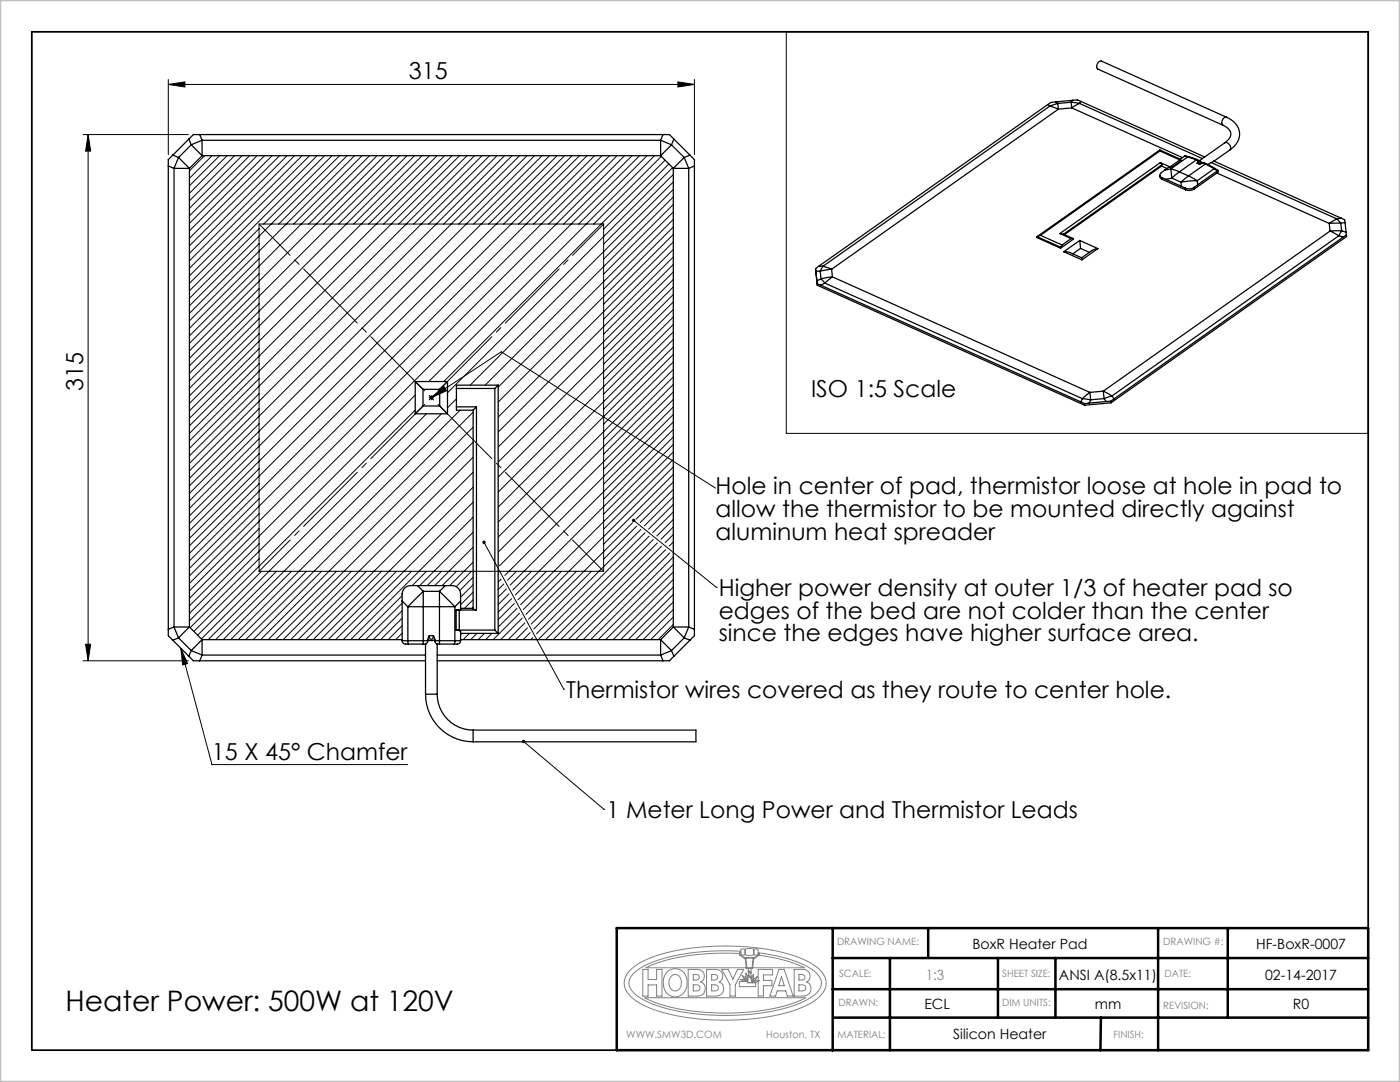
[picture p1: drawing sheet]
<svg xmlns="http://www.w3.org/2000/svg" width="279mm" height="216mm" viewBox="0 0 279 216" stroke-linecap="round" stroke-linejoin="round" font-family="sans-serif">
<g fill="none" stroke="#000" stroke-width=".2">
<path d="M33.6 16.9l3.3-.6v1.1zM33.6 15.9v15M33.6 16.9h105M135.3 16.3l3.3 .6-3.3 .5zM138.6 15.9v15M156.9 6.4h116.2v80.1h-116.2zM16.6 26.9h21M17.6 26.9v105M17.6 26.9l.5 3.3h-1zM40.8 31.1l-3 3M42.3 31.1l-4.5 4.5M43.8 31.1l-6 6"/>
<path d="M45.3 31.1l-7.5 7.5M46.8 31.1l-9 9M48.3 31.1l-10.5 10.5M49.8 31.1l-12 12M51.3 31.1l-13.5 13.5M52.8 31.1l-15 15M54.3 31.1l-16.5 16.5M55.8 31.1l-18 18M57.3 31.1l-19.5 19.5M58.8 31.1l-21 21M60.3 31.1l-22.5 22.4M61.8 31.1l-24 23.9"/>
<path d="M63.3 31.1l-25.5 25.4M64.8 31.1l-27 26.9M66.3 31.1l-13.7 13.6M67.8 31.1l-30 29.9M69.3 31.1l-13.7 13.6M70.8 31.1l-33 32.9M72.3 31.1l-13.7 13.6M73.8 31.1l-36 35.9M75.3 31.1l-13.7 13.6M76.7 31.1l-38.9 38.9M78.2 31.1l-13.6 13.6M79.7 31.1l-41.9 41.9"/>
<path d="M81.2 31.1l-13.6 13.6M82.7 31.1l-44.9 44.9M84.2 31.1l-13.6 13.6M85.7 31.1l-47.9 47.9M87.2 31.1l-13.6 13.6M88.7 31.1l-50.9 50.9M90.2 31.1l-13.6 13.6M91.7 31.1l-53.9 53.9M93.2 31.1l-13.6 13.6M94.7 31.1l-56.9 56.9M96.2 31.1l-13.6 13.6M97.7 31.1l-59.9 59.9"/>
<path d="M99.2 31.1l-13.6 13.6M100.7 31.1l-62.9 62.9M102.2 31.1l-13.6 13.6M103.7 31.1l-65.9 65.9M105.2 31.1l-13.7 13.6M106.7 31.1l-68.9 68.8M108.2 31.1l-13.7 13.6M109.7 31.1l-71.9 71.8M111.2 31.1l-13.7 13.6M112.7 31.1l-74.9 74.8M114.2 31.1l-13.7 13.6M115.7 31.1l-77.9 77.8"/>
<path d="M117.2 31.1l-13.7 13.6M118.7 31.1l-80.9 80.8M120.2 31.1l-13.7 13.6M121.6 31.1l-83.8 83.8M123.1 31.1l-13.6 13.6M124.6 31.1l-86.8 86.8M126.1 31.1l-13.6 13.6M127.6 31.1l-89.8 89.8M129.1 31.1l-13.6 13.6M130.6 31.1l-45 45M132 31.2l-13.5 13.5M132.7 32l-44.1 44.1"/>
<path d="M133.5 32.7l-13 13M134.2 33.5l-44.9 44.9M134.4 34.8l-13.9 13.9M134.4 36.3l-40.6 40.6M134.4 37.8l-13.9 13.9M134.4 39.3l-37.6 37.6M51.7 44.7h68.8v69.3h-68.8zM51.7 45.6l-13.9 13.9M51.7 48.6l-13.9 13.9M51.7 51.6l-13.9 13.9M51.7 54.6l-13.9 13.9M51.7 57.6l-13.9 13.9"/>
<path d="M134.4 40.8l-13.9 13.9M134.4 42.3l-35 34.9M134.4 43.8l-13.9 13.9M134.4 45.3l-35 34.9M134.4 46.8l-13.9 13.9M134.4 48.3l-35 34.9M134.4 49.8l-13.9 13.9M134.4 51.3l-35 34.9M134.4 52.8l-13.9 13.9M134.4 54.3l-35 34.9M134.4 55.8l-13.9 13.9M134.4 57.3l-35 34.9"/>
<path d="M134.4 58.8l-13.9 13.9M51.7 60.6l-13.9 13.9M51.7 63.6l-13.9 13.9M51.7 66.6l-13.9 13.9M51.7 69.6l-13.9 13.9M51.7 72.6l-13.9 13.9M51.7 75.6l-13.9 13.9M51.7 78.6l-13.9 13.9M82.9 78.8l-45.1 45.1M85.6 79.4h1M85.7 79l.7 .7M86.1 78.9v1"/>
<path d="M86.1 79.4l2.5-2.3 .5 .9zM86.1 79.4l13.9-9.2 42.8 27.2M86.4 79l-.7 .7M91.1 79.6l-1.8 1.8M134.4 60.3l-35 34.9M134.4 61.7l-13.9 14M134.4 63.2l-35 35M134.4 64.7l-13.9 13.9M134.4 66.2l-35 35M134.4 67.7l-13.9 13.9M134.4 69.2l-35 35M134.4 70.7l-13.9 13.9"/>
<path d="M134.4 72.2l-35 35M134.4 73.7l-13.9 13.9M134.4 75.2l-35 35M134.4 76.7l-13.9 13.9M134.4 78.2l-34.7 34.7M134.4 79.7l-13.9 13.9M51.7 81.6l-13.9 13.9M51.7 84.5l-13.9 13.9M51.7 87.5l-13.9 13.9M51.7 90.5l-13.9 13.9M51.7 93.5l-13.9 13.9M51.7 96.5l-13.9 13.9"/>
<path d="M51.7 99.5l-13.9 13.9M82.9 81.8l-44.2 44.2M85.1 82.6l-44.9 44.9M88.1 82.6l-45.1 45M91.8 81.9l-45.8 45.7M94.4 82.2l-45.4 45.4M94.4 85.2l-42.4 42.4M94.4 88.2l-39.4 39.4M94.4 91.2l-36.4 36.4M94.4 94.2l-33.4 33.4M94.4 97.2l-30.4 30.4M134.4 81.2l-33.7 33.6"/>
<path d="M134.4 82.7l-13.9 13.9M134.4 84.2l-32.6 32.6M134.4 85.7l-13.9 13.9M134.4 87.2l-31.5 31.5M134.4 88.7l-13.9 13.9M134.4 90.2l-30.5 30.5M134.4 91.7l-13.9 13.9M134.4 93.2l-29.4 29.4M134.4 94.7l-13.9 13.9M134.4 96.2l-7.4 7.4M134.4 97.7l-6.6 6.6M134.4 99.2l-5.8 5.7"/>
<path d="M51.7 102.5l-13.9 13.9M51.7 105.5l-13.9 13.9M51.7 108.5l-13.9 13.9M51.7 111.5l-13.8 13.7M52.2 114l-12.8 12.7M55.2 114l-13.7 13.6M58.2 114l-13.7 13.6M61.2 114l-13.7 13.6M64.2 114l-13.7 13.6M67.2 114l-13.7 13.6M70.1 114l-13.6 13.6M73.1 114l-13.6 13.6"/>
<path d="M76.1 114l-13.6 13.6M79.1 114l-13.6 13.6M80.3 118.9l-8.8 8.7M82.1 114l-13.6 13.6M85.1 114l-2.8 2.9M88.1 114l-2.8 2.9M91.1 114l-2.8 2.9M94.1 114l-3.1 3.1M94.4 100.2l-27.4 27.4M94.4 103.2l-24.4 24.4M94.4 106.2l-10.6 10.7M94.4 109.2l-7.6 7.7"/>
<path d="M94.4 112.2l-4.7 4.7M94.4 115.2l-2.6 2.6M94.4 116.7l-2.5 2.5M94.4 118.2l-2.5 2.5M94.4 119.7l-1.7 1.7M96.6 108.2l15.9 29.3M99.5 114.6l-.1 .1M100 115.6l-.6 .6M100.5 116.5l-1.1 1.2M101.1 117.5l-1.7 1.7M101.6 118.5l-2.2 2.1M102.1 119.4l-2.7 2.7"/>
<path d="M103.1 114l-1.8 1.8M106.1 114l-3.8 3.7M109.1 114l-5.7 5.7M112.1 114l-7.7 7.6M115.1 114l-9.6 9.6M118 114l-11.5 11.5M126.2 104.3l-20.2 20.2M126.5 103.8l16.4 13.4M127.1 105l-6.6 6.6M127.9 105.6l-20.8 20.9M128.7 106.3l-21.1 21.1M129.5 107l-20.6 20.6"/>
<path d="M130.4 107.7l-20 19.9M131.2 108.3l-19.3 19.3M132 109l-18.6 18.6M132.9 109.7l-18 17.9M133.7 110.3l-17.3 17.3M134.4 100.7l-5 4.9M134.4 102.2l-4.1 4.1M134.4 103.7l-3.3 3.2M134.4 105.2l-2.5 2.4M134.4 106.7l-1.7 1.6M134.4 108.1l-.8 .9M134.4 111.1l-16.5 16.5"/>
<path d="M134.4 112.6l-15 15M134.4 114.1l-13.5 13.5M134.4 115.6l-12 12M134.4 117.1l-10.5 10.5M134.4 118.6l-9 9M142.9 117.2h.1M16.6 131.9h21M17.1 128.5h1l-.5 3.4zM36.1 129.4l1.3 3-.9 .3zM36.1 129.4l6.2 23.2h39M80.3 120.4l-7.3 7.2M80.3 121.9l-5.8 5.7"/>
<path d="M80.3 123.3l-4.3 4.3M80.3 124.8l-2.8 2.8M80.3 126.3l-1.3 1.3M92.2 126.4l-.3 .3M93.7 126.4l-1.3 1.2M94.4 121.2l-.2 .2M95.2 126.4l-1.3 1.2M96.7 126.4l-1.3 1.2M98.2 126.4l-1.3 1.2M102.6 120.4l-3.2 3.2M103.2 121.4l-3.8 3.7M103.7 122.4l-5.3 5.2"/>
<path d="M104.2 123.3l-4.3 4.3M104.7 124.3l-3.3 3.3M105.3 125.3l-2.4 2.3M105.8 126.2l-1.4 1.4M106.3 127.2l-.4 .4M112.5 137.5h.1M134.4 120.1l-7.5 7.5M134.4 121.6l-6 6M134.4 123.1l-4.5 4.5M134.4 124.6l-3.1 3M104.5 147.9l16 13.6M120.5 161.5h.1"/>
</g>
<g fill="none" stroke="#808080" stroke-width=".2">
<path d="M125.9 193.5a17.4 17.4 0 0 1 8.4-3.7 49.4 49.4 0 0 1 25.1 1.3 8.5 8.5 0 0 1 5.3 4 3.7 3.7 0 0 1-1.7 4.2 24.2 24.2 0 0 1-11.5 3.9 47 47 0 0 1-22.1-2.2 7.7 7.7 0 0 1-4.6-3.8 3.4 3.4 0 0 1 1.1-3.7zM128.3 193.4h1v2.1h1.7v-2.1h1.1v5.4h-1.1v-2.3h-1.7v2.3h-1zM128.3 193.4h.1M128.6 199.1h32.2a34.5 34.5 0 0 1-15.3 3 37.7 37.7 0 0 1-16.5-2.8zM133.2 193.9a2.41 2.41 0 0 1 2.8-.3 2.41 2.41 0 0 1 1.1 2.6 2.39 2.39 0 0 1-2.3 2.7 2.39 2.39 0 0 1-2.4-2.7 3 3 0 0 1 .8-2.3zM133.9 194.8a1.23 1.23 0 0 1 1.5-.2 1.23 1.23 0 0 1 .6 1.3 1.33 1.33 0 0 1-.4 1.5 1.33 1.33 0 0 1-1.5 .1 2.02 2.02 0 0 1-.2-2.7zM137.3 193.4h1.8a1.34 1.34 0 0 1 1.4 1 1.34 1.34 0 0 1-.7 1.6 1.47 1.47 0 0 1 .9 1.7 1.47 1.47 0 0 1-1.6 1.1h-1.8zM138.4 194.5h.5a.56 .56 0 0 1 .6 .5 .56 .56 0 0 1-.6 .6h-.5zM138.4 196.5h.5a.62 .62 0 0 1 .8 .6 .62 .62 0 0 1-.8 .6h-.5zM139.8 196h.1M141 193.4h1.8a1.34 1.34 0 0 1 1.4 1 1.34 1.34 0 0 1-.7 1.6 1.47 1.47 0 0 1 .9 1.7 1.47 1.47 0 0 1-1.6 1.1h-1.8zM142 194.5h.5a.56 .56 0 0 1 .7 .5 .56 .56 0 0 1-.6 .6h-.6z"/>
<path d="M142 196.5h.6a.62 .62 0 0 1 .8 .6 .62 .62 0 0 1-.8 .6h-.6zM143.5 196h.1M144.1 193.4h1.2l1 2 .9-2h1.2l-1.7 3.1v2.3h-1v-2.3zM147.6 195.9h1.6v.2h1.6v.8h-3.2zM147.6 190.3a40.7 40.7 0 0 0-18.3 2.6l-.4 .2h20M147.7 195.4h.7l.7 .4h-.7zM147.9 189.8a42.5 42.5 0 0 0-18.6 2.6 6.4 6.4 0 0 0-3.7 3.2 3 3 0 0 0 1.7 3.2 25.7 25.7 0 0 0 11.8 3.5 45.4 45.4 0 0 0 20.5-2.1 6.8 6.8 0 0 0 4.3-3.5 3 3 0 0 0-1.7-3.2 24.1 24.1 0 0 0-10.9-3.4M147.9 190.5h.8M147.9 190h-.3v.6l1.1 .6 .2 2h1.3l.2-2h.2l1-.6v-.4h-.3M148.1 194.7l.6 .3 .4 .7-.6-.4zM148.7 189.4v1.1M148.7 189.4h-.8v1.2l.7 .5h2l.7-.5v-1.2h-.9"/>
<path d="M148.7 190.5l.9 .2 .8-.2M148.7 189.4a2.38 2.38 0 0 1 1.7 0M148.8 191.2h1.5l-.2 1.9h-1zM148.9 194.2l.3 .6v.8l-.3-.7zM149.3 193.2l.6 1.1v-1.1M149.3 193.6l.5 .8 .2 .8-.6-.8zM149.3 194.5l.6 .9 .1 .6h-.7zM150.1 196l.7-.3h.7l-.6 .3zM150.4 194.4v.7l-.3 .7-.1-.7zM150.4 189.4v1.1M150.4 190.5h.9M150.5 195.3l.6-.4-.3 .6-.7 .4z"/>
<path d="M151.3 193.4h2.9v1.1h-1.8v1.1h1.6v1.1h-1.6v2.1h-1.1zM151.5 190.6l4.7 .9 2.1 .7 2.3 .9h-10.4M155.5 193.4h1l1.8 5.4h-1.2l-.3-1.1h-1.7l-.3 1.1h-1.2zM156 194.9l.5 1.8h-1.1zM158.5 193.4h1.7a1.34 1.34 0 0 1 1.4 1 1.34 1.34 0 0 1-.7 1.6 1.47 1.47 0 0 1 .9 1.7 1.47 1.47 0 0 1-1.6 1.1h-1.7zM159.5 194.5h.5a.56 .56 0 0 1 .6 .5 .56 .56 0 0 1-.6 .6h-.5zM159.5 196.5h.5a.62 .62 0 0 1 .8 .6 .62 .62 0 0 1-.8 .6h-.5zM160.9 196h.1"/>
</g>
<path d="M120.5 44.7l-68.8 69.3M120.5 114l-68.8-69.3" fill="none" stroke="#000" stroke-width=".2" stroke-dasharray="15.2 1.3 1.3 1.3" stroke-dashoffset="6.4"/>
<path d="M6.3 6.3h266.8v203.2h-266.8z" fill="none" stroke="#000" stroke-width=".35"/>
<path d="M123.1 185.2h149.9v24.4h-149.9zM166.2 191.2h106.8M166.2 197.4h106.8M166.2 185.2v24.4M177.6 191.2v18.4M185.2 185.2v5.9M199.2 191.2v11.9M210.6 191.2v11.9M231.1 185.2v24.4M245 185.2v17.9M166.4 203.1h106.6M219.7 203.1l-.1 6.5" fill="none" stroke="#000" stroke-width=".5"/>
<path d="M0 0h279.4v215.9h-279.4z" fill="none" stroke="#c0c0c0" stroke-width=".5"/>
<g fill="#000">
<path d="M33.6 16.9l3.3-.6v1.1zM135.3 16.3l3.3 .6-3.3 .5zM36.1 129.4l1.3 3-.9 .3z"/>
<path d="M17.6 26.9l.5 3.3h-1zM17.1 128.5h1l-.5 3.4z"/>
<path d="M104.2 147.7a.34 .34 0 0 0 .2 .6 .34 .34 0 0 0 .4-.4 .34 .34 0 0 0-.5-.2l.2 .2zM126.2 103.6a.34 .34 0 0 0 .2 .6 .34 .34 0 0 0 .4-.4 .34 .34 0 0 0-.5-.2l.2 .2zM96.4 108a.34 .34 0 0 0 .1 .5 .34 .34 0 0 0 .4-.3 .34 .34 0 0 0-.5-.3l.2 .3zM86.1 79.4l2.5-2.3 .5 .9z"/>
</g>
<g fill="none" stroke="#000" stroke-width=".25">
<path d="M33.6 33.1l1.1 .5M33.6 33.1v92.5M34.5 31l-.3 .3a1.11 1.11 0 0 0-.6 1.4v.4M34.5 31l1.1 .4M34.7 33.6h3.1M34.7 33.6v91.5M35.6 31.4l2.2 2.2M35.6 31.4l-.9 2.2M37.7 27.8l.5 1.1M37.7 27.8l-3.2 3.2M37.8 33.6v91.5M38.2 28.9l2.1 2.2"/>
<path d="M38.2 28.9l-2.6 2.5M39.9 26.9h-.5a1.11 1.11 0 0 0-1.4 .6l-.3 .3M39.9 26.9l.4 1.1M39.9 26.9h92.4M40.3 28l-2.1 .9M40.3 28v3.1M40.3 31.1l-2.5 2.5M40.3 31.1h91.5M40.3 28h91.5M131.8 28v3.1M131.8 28l2.2 .9M131.8 31.1l2.6 2.5"/>
<path d="M132.3 26.9h.4a1.11 1.11 0 0 1 1.5 .6l.3 .3M132.3 26.9l-.5 1.1M134 28.9l-2.2 2.2M134 28.9l2.5 2.5M134.4 33.6h3M134.4 33.6v91.5M134.5 27.8l-.5 1.1M134.5 27.8l3.2 3.2M136.5 31.4l-2.1 2.2M136.5 31.4l.9 2.2M137.4 33.6v91.5M137.7 31l.3 .3a1.11 1.11 0 0 1 .6 1.4v.4"/>
<path d="M137.7 31l-1.2 .4M138.6 33.1l-1.2 .5M138.6 33.1v92.5M209.1 20.9l.4 .3M209.1 20.9l-45.7 32.2M209.5 21.2l1.7 .6M209.5 21.2l-45.2 31.9M210.7 20.3l-1 .1-.6 .5M210.7 20.3l.4 .3M211.1 20.6l.1 1.2M211.1 20.6l-1.6 .6M211.2 21.8l-45.2 31.9"/>
<path d="M213.8 20.4l.1 1.1M213.8 20.4l1.6 .2M213.8 20.4l-2.7 .2M213.9 21.5l-2.7 .3M213.9 21.5l22.1 9.9M214.1 20h.9l.7 .2M214.1 20l-.3 .4M214.1 20l-3.4 .3M215.4 20.6l-1.5 .9M215.4 20.6l24.6 11M215.7 20.2l-.3 .4M215.7 20.2l24.7 11.1"/>
<path d="M231.5 35v.4l.4 .4M231.5 29.9l-24.5 17.3M231.5 29.9v.2M231.5 29.9l4 1.9M231.5 30.1l-23.8 16.9M231.5 30.1l4 1.8M231.6 32.4l1.9 .9M231.6 32.4l-20.1 14.2M231.6 32.4l.3 .5M231.8 33.1l-19.4 13.7M231.8 33.1l1.1 .5M231.9 32.9l-19.7 13.8"/>
<path d="M231.9 32.9l-.1 .2M231.9 35.4l.8 .4M231.9 35.4v.4M231.9 35.8l4.7 2.1M232.5 33.9l-.5 .4a.6 .6 0 0 0-.5 .5 .6 .6 0 0 0 .4 .6M232.7 35.8l3.1 1.4M233.5 33.4l-.2-.1-.8 .6M233.5 33.4h.3M233.5 33.3l.3 .1M233.5 33.3v.1M233.7 33.7l.2 1.8M233.7 33.7l1.7 .6"/>
<path d="M233.7 33.7l-1.2 .2M233.9 35.5l-1.2 .3M233.9 35.5l1.8 .9M235.4 34.3l-1.5 1.2M235.4 34.3l1.8 .8M235.5 31.9l.3 .1M235.5 31.9l-2 1.4M235.5 31.9h.1M235.7 36.4l.1 .8M235.8 37.2l.8 .3M235.8 32l-2 1.4M236.4 31.2l.8 .1"/>
<path d="M236.4 31.2l.6 .1M236.4 31.2l-1 .6 .1 .1M236.6 37.5v.4M237 31.3l1.7 .6M237 31.3l-3.3 2.4M237.2 35.1l-1.5 1.3M237.2 35.1l1.7 1M237.2 31.3l1.8 .6M237.2 31.3h-.2M238.3 37.4l-.2 .1a1.9 1.9 0 0 1-1.5 0M238.3 37.4l.1 .3M238.4 37.7a1.97 1.97 0 0 1-1.8 .2"/>
<path d="M238.7 31.9l-3.3 2.4M238.7 31.9l.6 .3M238.9 32.6l.6-.3 .1 .2-.2 .3M238.9 32.6l.5 .2M238.9 36.1l-3.2 .3M238.9 36.1l.1 .8M239 31.9h-.3M239 31.9l.4 .2M239 36.9l-.7 .5M239.1 32.2l-.2 .4M239.1 32.2a.48 .48 0 0 1 .8 .4M239.3 32.2h-.2"/>
<path d="M239.4 32.1l-.1 .1M239.9 32.6l-.5 .2M240 32.5l.8 .2M240 32.5l.5 .2M240 32.5l-.1 .1M240.5 32.7l1.8 1M240.5 32.7l-3.3 2.4M240.8 32.7l1.7 .9M240.8 32.7h-.3M241.7 32.4l-.6 .4M241.7 32.4l25.1 11.3M242.3 32.1l-.6 .3"/>
<path d="M242.3 32.1l25.4 11.4M242.3 33.7l-3.4 2.4M242.3 33.7l.6 .4M242.5 33.6l-.2 .1M242.5 33.6l.6 .4M242.9 34.5l-4.5 3.2M242.9 34.5l22.4 10.1M242.9 34.1l-3.9 2.8M242.9 34.1l.1 .4M243 34.5h-.1M243.1 34l-.2 .1M243.1 34l-.1 .5"/>
<path d="M244 25a2.01 2.01 0 0 1 1.6 2.1l-.3 .6-.8 .8M244.5 28.5a1 1 0 0 1 1 1.4M244.5 28.5l-5.1 3.6M244.8 23.4a3.6 3.6 0 0 1 2.4 4.5 4.6 4.6 0 0 1-1.7 2M244.8 23.4l-25-11.2a1.01 1.01 0 0 0-.7 1.6l24.9 11.2M244.8 23.4a1.01 1.01 0 0 0-.8 1.6M245.5 29.9l-3.2 2.3M162.8 53.6v.5h.9M162.8 53.6l.3 3.3M163.1 56.6l.7 .3M163.1 56.6v.3M163.1 56.9l53.4 24"/>
<path d="M163.4 53.1l-.6 .5M163.7 54.1l.2 1.5M163.8 56.9l51.9 23.3M163.9 55.6l-.9 .4 .1 .6M163.9 55.6l.7 .9M164.3 53.1l-.6 1M164.3 53.1l1.7 .6M164.3 53.1h-.9M164.6 56.5l-.8 .4M164.6 56.5l51.4 23M166 53.7l-2.3 .4M166 53.7l.1 1.5"/>
<path d="M166.1 55.2l-1.5 1.3M166.1 55.2l-2.2 .4M166.1 55.2l51.4 23.1M207 47.2v.2l4.7 2.1M207 47.2l4.6 2.1M207.7 47l-.7 .2M207.7 47l4.3 1.9M211.5 46.6l2.3 1M211.5 46.6l.7 .1M211.6 49.3l.1 .2M212 48.9l-.4 .4M212.2 46.7l1.9 .9"/>
<path d="M212.3 50.2l1 .1 2.6 1.1M212.3 50.2l3.6 1.6M213.8 47.6l-1.8 1.3M214.1 47.6v.2l-2.4 1.7M214.1 47.6h-.3M215.5 48l.1 1.6M215.5 48l3.6 1.6M215.5 48l-3.2 2.2M215.6 49.6l-1.5 1.1M215.6 49.6l1.8 .8M215.9 51.4v.4M219.1 49.6l-1 .3-2.2 1.5"/>
<path d="M219.1 49.6l-3.2 2.2M265.3 44.6l.1 1.5M265.4 46.1l1.8 1M265.4 46.1l-45.2 32M266.8 43.7l-1.5 .9M266.8 43.7l.8 .8M267.2 47.1l.9 .2M267.2 47.1l-45.3 31.9M267.6 44.5l-2.3 .1M267.6 44.5l.2 1.6M267.7 43.5l.7 .4v.5M267.7 43.5l-.9 .2"/>
<path d="M267.8 46.1l-.6 1M267.8 46.1h-2.4M267.8 46.1l.8 .2M268.1 47.3l-45.8 32.3M268.4 44.4l-.8 .1M268.4 44.4l.2 1.9M268.6 46.3l.1 .6M268.7 46.9l-.6 .4M268.7 46.9v.3l-47 33.2M82.9 76.1l1.5 1.6M82.9 76.1h6.4M82.9 76.1v6.5"/>
<path d="M84.4 77.7h3.4M84.4 77.7v3.3M87.8 77.7v3.3M89.3 76.1l-1.5 1.6M89.3 76.1v6.5M91.1 77.5h7.7M98.8 77.5v48.2M99.4 76.9h-8.3v5h3.3M99.4 76.9l-.6 .6M99.4 76.9v49.5M216 79.5l1.7 .3M216 79.5l-.3 .7"/>
<path d="M217.5 78.3l.2 1.5M217.5 78.3l-1.5 1.2M217.7 79.8l-.3 .6M220.2 78.1l.1 1.4M220.2 78.1l1.7 .9M220.2 78.1l-2.7 .2M220.3 79.5l-2.6 .3M220.3 79.5l.5 .6M221.9 79l-1.6 .5M221.9 79l.4 .6M222.3 79.6l-.6 .5M82.9 82.6h6.4"/>
<path d="M84.4 81l-1.5 1.6M84.4 81h3.4M87.8 81l1.5 1.6M91.1 81.2h4M94.4 81.9v39.7l.7 .1M95.1 81.2l-.7 .7M95.1 81.2v40.5M215.7 80.2l.7 .3M216.4 80.5l.1 .4M217.4 80.4l-1 .1M220.8 80.1l-3.4 .3M221.7 80.1h-.9"/>
<path d="M221.7 80.1v.3M221.7 80.4l-5.2 .5M80.3 119.9l1.1 1.2M80.3 119.9v8M83.3 116.9h-.4a1.99 1.99 0 0 0-2.6 1.6v1.4M83.3 116.9l1.2 1.1M83.3 116.9h5.6M84.5 118v3.1M84.5 118l-3.1 3.1M84.5 118h3.2M87.7 118v3.1M87.7 118l3.1 3.1"/>
<path d="M88.9 116.9h.9a1.8 1.8 0 0 1 2.1 2.1v.9M88.9 116.9l-1.2 1.1M91.9 119.9l-1.1 1.2M91.9 119.9v1.8h-.2M33.6 125.6v.4a1.11 1.11 0 0 0 .6 1.5l.3 .3M34.5 127.8l3.2 3.2M34.7 125.1h3.1M34.7 125.1l.9 2.2M34.7 125.1l-1.1 .5M35.6 127.3l2.6 2.5M35.6 127.3l-1.1 .5M37.7 131l.3 .3a1.11 1.11 0 0 0 1.4 .6h.5"/>
<path d="M37.8 125.1l-2.2 2.2M37.8 125.1l2.5 2.5M38.2 129.8l2.1 .9M38.2 129.8l-.5 1.2M39.9 131.9h45M40.3 127.6v3.1M40.3 127.6l-2.1 2.2M40.3 127.6h40M40.3 130.7l-.4 1.2M40.3 130.7h44.6M80.3 127.9a.67 .67 0 0 0 .6 .6h.6M80.3 127.9h1.1"/>
<path d="M81.4 121.1h3.1M81.4 127.9h3.1M81.4 127.9l.1 .6M81.4 121.1v6.8M81.5 128.5h3M84.5 127.9v.6M84.5 127.9h.9M84.5 121.1v6.8M84.5 121.1h3.2M84.9 138.5a9.5 9.5 0 0 0 9.5 9.5M84.9 138.5h2.4M84.9 128.5v10"/>
<path d="M85.4 127.9l-.4 .6h-.5M85.4 127.6a1.11 1.11 0 0 0 1.4 0M85.4 127.6v.3M85.7 126.9l-.3 .7M85.7 126.9l.1 .4a.35 .35 0 0 0 .3 .3 .35 .35 0 0 0 .3-.3l.1-.4M85.7 126.9h.8M86.5 126.9l.3 .7M86.8 127.9l.3 .6h.6M86.8 127.6v.3M86.8 127.9h.9M87.3 138.5a7.2 7.2 0 0 0 7.1 7.2M87.3 128.5v10"/>
<path d="M87.3 131.9h45M87.3 130.7h44.5M87.7 127.9h3.1M87.7 128.5h3M87.7 127.9v.6M87.7 121.1h3.1M87.7 121.1v6.8M90.8 127.9l-.1 .6M90.8 127.9h1.1M90.8 121.1v6.8M91 125.7l.7 .1M91 125.7h7.8"/>
<path d="M91 121.7h4.1M91 121.7v4M91.7 121.7v4.1M91.7 125.8l.2 .1v2M91.7 121.7h-.7M91.9 127.9a.67 .67 0 0 1-.6 .6h-.6M91.9 126.4h7.5M91.9 121.4h2.5M91.9 127.6h39.9M98.8 125.7l.6 .7M131.8 127.6v3.1M131.8 127.6l2.2 2.2"/>
<path d="M131.8 130.7l.5 1.2M134 129.8l-2.2 .9M134 129.8l.5 1.2M134.4 125.1l2.1 2.2M134.4 125.1h3M134.4 125.1l-2.6 2.5M134.5 131l-.3 .3a1.11 1.11 0 0 1-1.5 .6h-.4M136.5 127.3l-2.5 2.5M136.5 127.3l1.2 .5M137.4 125.1l-.9 2.2M137.4 125.1l1.2 .5M137.7 127.8l-3.2 3.2"/>
<path d="M138.6 125.6v.4a1.11 1.11 0 0 1-.6 1.5l-.3 .3M94.4 145.7h44.5v2.3h-44.5M94.4 145.7v2.3"/>
</g>
<text font-size="5.6" x="13.1" y="201.8">Heater Power: 500W at 120V</text>
<g font-size="4.7">
<text x="81.6" y="15.8">315</text>
<text x="16.6" y="78" transform="rotate(-90 16.6 78)">315</text>
<text x="161.9" y="79.3">ISO 1:5 Scale</text>
<text x="142.8" y="98.6">Hole in center of pad, thermistor loose at hole in pad to</text>
<text x="142.8" y="103.1">allow the thermistor to be mounted directly against</text>
<text x="142.8" y="107.7">aluminum heat spreader</text>
<text x="143.4" y="118.9">Higher power density at outer 1/3 of heater pad so</text>
<text x="143.4" y="123.5">edges of the bed are not colder than the center</text>
<text x="143.4" y="128">since the edges have higher surface area.</text>
<text x="113" y="139.2">Thermistor wires covered as they route to center hole.</text>
<text x="42.3" y="151.6">15 X 45° Chamfer</text>
<text x="121.1" y="163.2">1 Meter Long Power and Thermistor Leads</text>
</g>
<g font-size="2.8">
<text x="194.1" y="189.3">BoxR Heater Pad</text>
<text x="250.7" y="189.3">HF-BoxR-0007</text>
<text x="211.3" y="195.5">ANSI A(8.5x11)</text>
<text x="252.5" y="195.5">02-14-2017</text>
<text x="184.5" y="201.4">ECL</text>
<text x="218.5" y="201.4">mm</text>
<text x="258" y="201.4">R0</text>
<text x="190.2" y="207.3">Silicon Heater</text>
</g>
<text font-size="2.8" fill="#808080" x="184.8" y="195.5">1:3</text>
<g font-size="2" fill="#808080">
<text x="167" y="188.7">DRAWING NAME:</text>
<text x="232.2" y="188.7">DRAWING #:</text>
<text x="167.5" y="195">SCALE:</text>
<text x="200" y="195">SHEET SIZE:</text>
<text x="232.4" y="195">DATE:</text>
<text x="167.3" y="200.8">DRAWN:</text>
<text x="200" y="200.8">DIM UNITS:</text>
<text x="232.2" y="201.3">REVISION:</text>
<text x="125" y="207.1">WWW.SMW3D.COM</text>
<text x="152.9" y="207.1">Houston, TX</text>
<text x="167.1" y="207.1">MATERIAL:</text>
<text x="222.2" y="207.1">FINISH:</text>
</g>
</svg>
